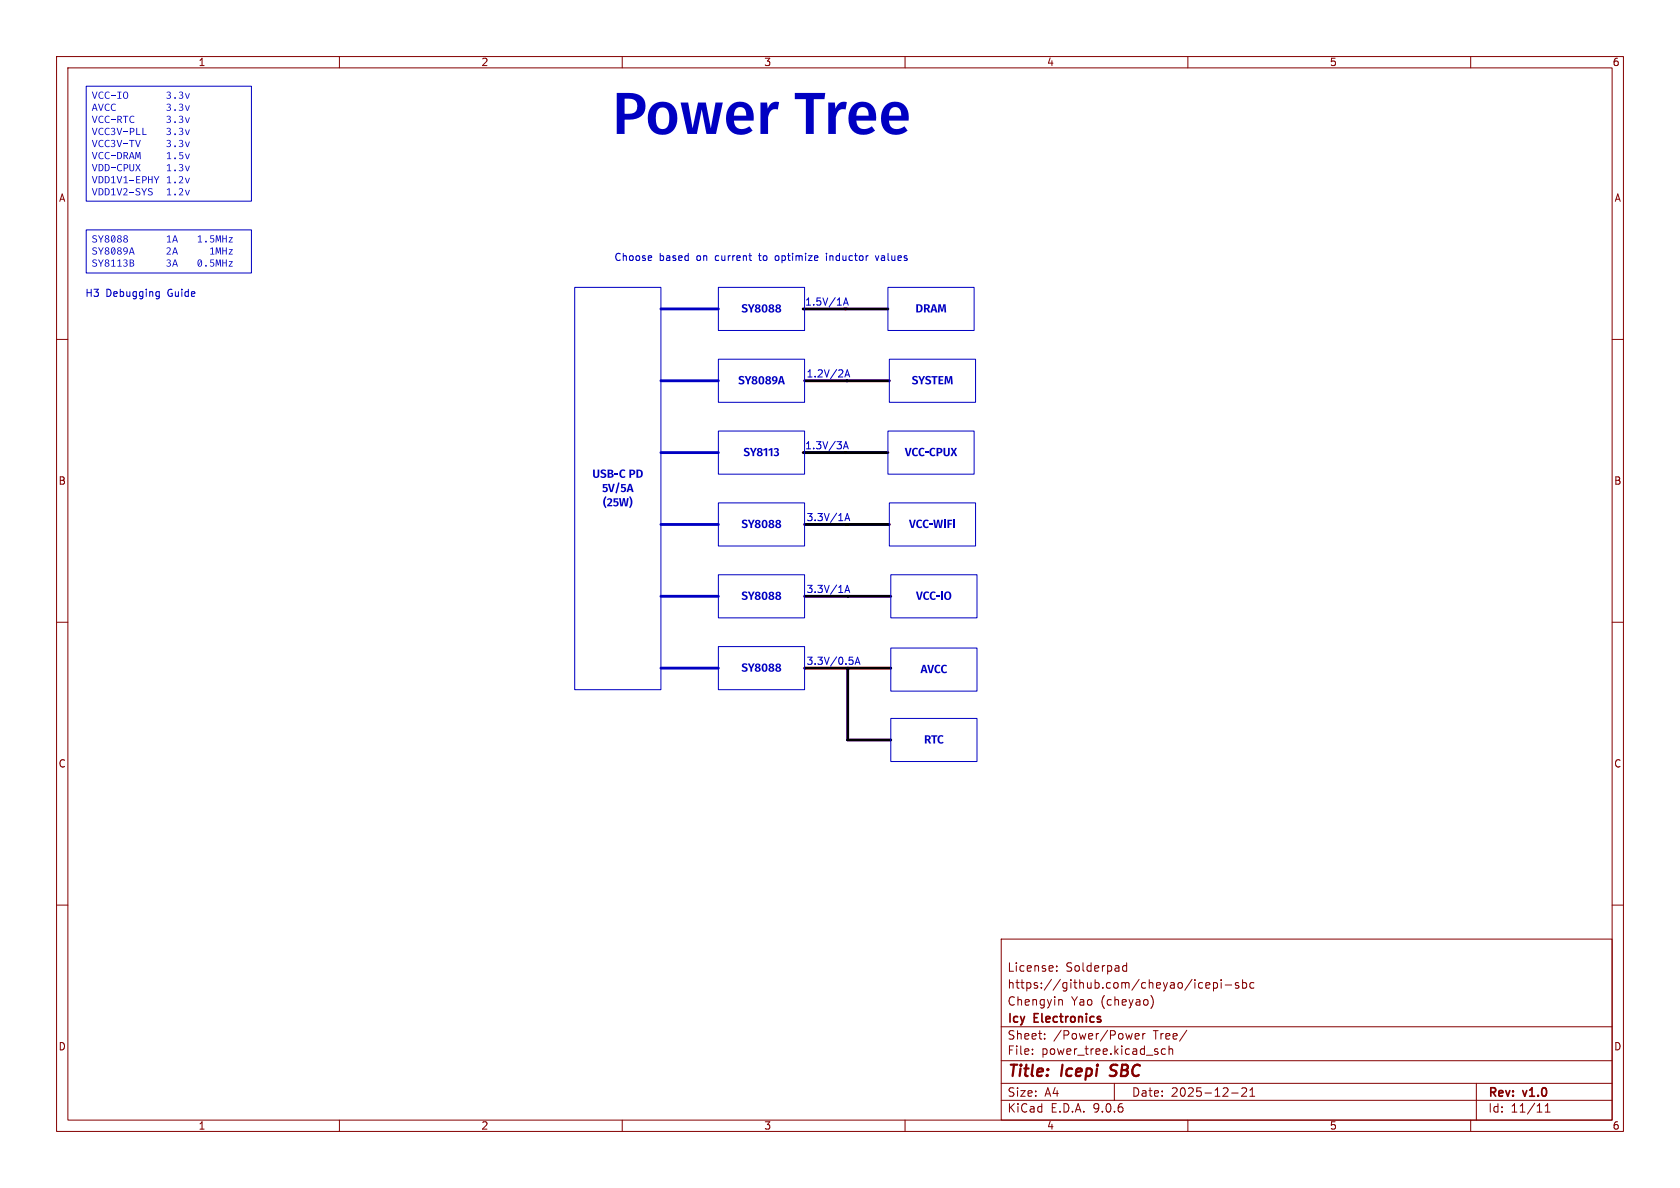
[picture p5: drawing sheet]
<svg xmlns="http://www.w3.org/2000/svg" width="297mm" height="210mm" viewBox="0 0 297 210" stroke-linecap="round" stroke-linejoin="round" font-family="sans-serif">
<g fill="none" stroke="#840000" stroke-width=".18">
<path d="M10 10h277v190h-277zM12 12h273v186h-273zM60 10v2M110 10v2M160 10v2M210 10v2M260 10v2M10 60h2M285 60h2M10 110h2M285 110h2M10 160h2"/>
<path d="M177 166h108v32h-108zM186.8 171.6v.1M186.8 170.8v.1M187.4 176.7h.2l.2 .2v.8M198.5 171.4l.2 .3 .5-.1M199.2 170.2v1.5M199.2 170.8l-.5-.1-.2 .3M203.5 176.1a1.74 1.74 0 0 1 0 2.2M212.6 173.8l-.4-.1-.3 .3v.4l.1 .2h.6M213.2 174.2l.7-.1-.1-.3-.4-.1-.2 .2v.7h.6M214.5 173.8l.5-.1 .2 .3v.4l-.1 .2h-.6M214.5 173.7v1.5"/>
<path d="M215.9 173.2v.1M215.9 173.7v1M216.6 174.1h1.1M219 173.8l-.4-.1-.2 .2 .1 .2 .5 .2v.3h-.6M219.7 173.8l.4-.1 .3 .3v.4l-.2 .2h-.5M219.7 173.2v1.5M221.7 173.8l-.5-.1-.2 .3v.4l.1 .2h.6M285 160h2M60 198v2M110 198v2M160 198v2M177 194.5h108"/>
<path d="M177 191.5h108M177 187.5h108M177 181.5h108M182.5 186.3v.1M182.5 185.5v.1M184.7 183.6v.1M184.7 182.8v.1M197 191.5v3M200.2 182.7l-.3 1M200.7 183.2l.7-.1-.1-.3-.4-.1-.2 .2v.7h.6M202 182.7v1M202.5 182.7l-.3 .1-.2 .2"/>
<path d="M206 185.5l-.4-.1-.3 .3v.4l.2 .2h.5M206.7 185.5l.2-.1 .3 .1 .1 .9M206.7 184.9v1.5M209.8 182.1l-1.3 2M210 198v2M217.7 193.2h1.2M219.5 192.4l.6-.1 .2 .1 .1 .3-.9 1.1h.9M221 193.8h.8M221 192.7l.4-.4v1.5M260 198v2M261 191.5v6.5M273.2 196.6h.8"/>
<path d="M273.2 195.5l.4-.4v1.5"/>
</g>
<path d="M196.2 190.1l.2 .1M196.5 188.4l-.1 .2v.4" fill="none" stroke="#840000" stroke-width=".4"/>
<path d="M142 54.6h15M142.2 67.3h15M142 80h15M142.2 92.7h15M142.2 118.1h15.3M142.2 105.4h15.3M149.9 118.1v12.7h7.6" fill="none" stroke="#000" stroke-width=".5"/>
<path d="M116.8 54.6h10.2M116.8 67.3h10.2M116.8 92.7h10.2M116.8 80h10.2M116.8 118.1h10.2M116.8 105.4h10.2" fill="none" stroke="#0000c2" stroke-width=".5"/>
<path d="M101.6 50.8h15.2v71.1h-15.2zM127 50.8h15.2v7.6h-15.2zM127 76.2h15.2v7.6h-15.2zM127 63.5h15.2v7.6h-15.2zM127 88.9h15.2v7.6h-15.2zM157.2 88.9h15.3v7.6h-15.3zM127 114.3h15.2v7.6h-15.2zM127 101.6h15.2v7.6h-15.2zM157.5 114.6h15.2v7.6h-15.2zM157.5 101.6h15.2v7.6h-15.2zM157.5 127h15.2v7.6h-15.2z" fill="none" stroke="#0000c2" stroke-width=".18"/>
<g fill="#0000c2">
<path d="M109.3 85.3h.2l-.5 1.9h-.2z"/>
<path d="M107 87.7l.2 .1a1.64 1.64 0 0 0 0 1.9l-.2 .1a1.6 1.6 0 0 1 0-2.1z"/>
<path d="M111.2 87.8l.2-.1a1.6 1.6 0 0 1 0 2.1l-.2-.1a1.64 1.64 0 0 0 0-1.9z"/>
</g>
<path d="M15.2 15.2h29.2v20.4h-29.2zM157 50.8h15.2v7.6h-15.2zM157 76.2h15.2v7.6h-15.2zM157.2 63.5h15.3v7.6h-15.3z" fill="none" stroke="#0000c2" stroke-width=".18"/>
<g fill="#0000c2">
<path d="M16.2 16.2h.2l.3 1.1 .4-1.1h.1l-.4 1.3h-.1z"/>
<path d="M17.6 16.3l.4-.1 .3 .1-.1 .1a.46 .46 0 0 0-.6 .4 .46 .46 0 0 0 .6 .4l.1 .1a.63 .63 0 0 1-.9-.1 .63 .63 0 0 1 .2-.9z"/>
<path d="M18.7 16.3l.4-.1 .3 .1-.1 .1a.46 .46 0 0 0-.6 .4 .46 .46 0 0 0 .6 .4l.1 .1a.63 .63 0 0 1-.9-.1 .63 .63 0 0 1 .2-.9z"/>
<path d="M19.7 16.8h.7v.2h-.7z"/>
<path d="M20.8 16.2h.7v.1h-.3v1h.3v.2h-.7v-.2h.2v-1h-.2z"/>
<path d="M21.9 16.3a.5 .5 0 0 1 .6 0 .5 .5 0 0 1 .2 .7 .48 .48 0 0 1-.6 .5 .48 .48 0 0 1-.4-.7h.2a.34 .34 0 0 0 .3 .6 .34 .34 0 0 0 .3-.6 .34 .34 0 0 0-.3-.5 .34 .34 0 0 0-.3 .5h-.2z"/>
<path d="M29.4 16.3a.36 .36 0 0 1 .6-.1 .36 .36 0 0 1-.1 .6 .4 .4 0 0 1 .2 .6 .4 .4 0 0 1-.7-.1l.1-.1a.28 .28 0 0 0 .4 .2 .28 .28 0 0 0 .1-.3 .28 .28 0 0 0-.3-.2v-.2a.25 .25 0 0 0 .3-.1 .25 .25 0 0 0-.2-.4 .25 .25 0 0 0-.3 .2z"/>
<path d="M31.6 16.3a.36 .36 0 0 1 .6-.1 .36 .36 0 0 1-.1 .6 .4 .4 0 0 1 .1 .6 .4 .4 0 0 1-.6-.1l.1-.1a.28 .28 0 0 0 .3 .2 .28 .28 0 0 0 .2-.3 .28 .28 0 0 0-.3-.2v-.2a.25 .25 0 0 0 .3-.1 .25 .25 0 0 0-.2-.4 .25 .25 0 0 0-.3 .2z"/>
<path d="M32.7 16.5h.2l.2 .8 .3-.8h.2l-.4 1h-.2z"/>
<path d="M16.6 18.3h.2l.4 1.3h-.1l-.1-.3h-.5l-.1 .3h-.2l.2-.5h.5l-.2-.6-.2 .6h-.1z"/>
<path d="M17.3 18.3h.2l.3 1.1 .4-1.1h.1l-.4 1.3h-.1z"/>
<path d="M18.7 18.4l.4-.1 .3 .1-.1 .1a.46 .46 0 0 0-.6 .5 .46 .46 0 0 0 .6 .4l.1 .1a.63 .63 0 0 1-.9-.2 .63 .63 0 0 1 .2-.9z"/>
<path d="M19.8 18.4l.4-.1 .3 .1-.1 .1a.46 .46 0 0 0-.6 .5 .46 .46 0 0 0 .6 .4l.1 .1a.63 .63 0 0 1-.9-.2 .63 .63 0 0 1 .2-.9z"/>
<path d="M29.4 18.5a.36 .36 0 0 1 .6-.2 .36 .36 0 0 1-.1 .6 .4 .4 0 0 1 .2 .7 .4 .4 0 0 1-.7-.2h.1a.28 .28 0 0 0 .4 .1 .28 .28 0 0 0 .1-.3 .28 .28 0 0 0-.3-.2v-.1a.25 .25 0 0 0 .3-.2 .25 .25 0 0 0-.2-.3 .25 .25 0 0 0-.3 .2z"/>
<path d="M31.6 18.5a.36 .36 0 0 1 .6-.2 .36 .36 0 0 1-.1 .6 .4 .4 0 0 1 .1 .7 .4 .4 0 0 1-.6-.2h.1a.28 .28 0 0 0 .3 .1 .28 .28 0 0 0 .2-.3 .28 .28 0 0 0-.3-.2v-.1a.25 .25 0 0 0 .3-.2 .25 .25 0 0 0-.2-.3 .25 .25 0 0 0-.3 .2z"/>
<path d="M32.7 18.6h.2l.2 .9 .3-.9h.2l-.4 1h-.2z"/>
<path d="M16.2 20.5h.2l.3 1.1 .4-1.1h.1l-.4 1.2h-.1z"/>
<path d="M17.6 20.6l.4-.1 .3 .1-.1 .1a.46 .46 0 0 0-.6 .4 .46 .46 0 0 0 .6 .4l.1 .1a.63 .63 0 0 1-.9-.1 .63 .63 0 0 1 .2-.9z"/>
<path d="M18.7 20.6l.4-.1 .3 .1-.1 .1a.46 .46 0 0 0-.6 .4 .46 .46 0 0 0 .6 .4l.1 .1a.63 .63 0 0 1-.9-.1 .63 .63 0 0 1 .2-.9z"/>
<path d="M19.7 21.1h.7v.1h-.7z"/>
<path d="M20.8 20.5h.3a.36 .36 0 0 1 .4 .2 .36 .36 0 0 1-.3 .5l.4 .5h-.2l-.3-.5h-.2v.5h-.1v-.6a.4 .4 0 0 0 .6-.3l-.1-.2h-.4v.5h-.1z"/>
<path d="M21.7 20.5h1v.1h-.4v1.1h-.2v-1.1h-.4z"/>
<path d="M23.1 20.6l.4-.1 .3 .1-.1 .1a.46 .46 0 0 0-.7 .4 .46 .46 0 0 0 .7 .4l.1 .1a.63 .63 0 0 1-.9-.1 .63 .63 0 0 1 .2-.9z"/>
<path d="M29.4 20.6a.36 .36 0 0 1 .6-.1 .36 .36 0 0 1-.1 .6 .4 .4 0 0 1 .2 .6 .4 .4 0 0 1-.7-.1l.1-.1a.28 .28 0 0 0 .4 .2 .28 .28 0 0 0 .1-.4 .28 .28 0 0 0-.3-.2v-.1a.25 .25 0 0 0 .3-.2 .25 .25 0 0 0-.2-.3 .25 .25 0 0 0-.3 .2z"/>
<path d="M31.6 20.6a.36 .36 0 0 1 .6-.1 .36 .36 0 0 1-.1 .6 .4 .4 0 0 1 .1 .6 .4 .4 0 0 1-.6-.1l.1-.1a.28 .28 0 0 0 .3 .2 .28 .28 0 0 0 .2-.4 .28 .28 0 0 0-.3-.2v-.1a.25 .25 0 0 0 .3-.2 .25 .25 0 0 0-.2-.3 .25 .25 0 0 0-.3 .2z"/>
<path d="M32.7 20.8h.2l.2 .8 .3-.8h.2l-.4 .9h-.2z"/>
<path d="M16.2 22.6h.2l.3 1.1 .4-1.1h.1l-.4 1.3h-.1z"/>
<path d="M17.6 22.7l.4-.1 .3 .1-.1 .1a.46 .46 0 0 0-.6 .4 .46 .46 0 0 0 .6 .4l.1 .1a.63 .63 0 0 1-.9-.1 .63 .63 0 0 1 .2-.9z"/>
<path d="M18.7 22.7l.4-.1 .3 .1-.1 .1a.46 .46 0 0 0-.6 .4 .46 .46 0 0 0 .6 .4l.1 .1a.63 .63 0 0 1-.9-.1 .63 .63 0 0 1 .2-.9z"/>
<path d="M19.6 22.7a.36 .36 0 0 1 .6-.1 .36 .36 0 0 1-.1 .6 .4 .4 0 0 1 .1 .6 .4 .4 0 0 1-.6-.1l.1-.1a.28 .28 0 0 0 .3 .2 .28 .28 0 0 0 .2-.3 .28 .28 0 0 0-.3-.2v-.2a.25 .25 0 0 0 .3-.1 .25 .25 0 0 0-.2-.4 .25 .25 0 0 0-.3 .2z"/>
<path d="M20.6 22.6h.2l.3 1.1 .4-1.1h.1l-.4 1.3h-.2z"/>
<path d="M21.8 23.2h.8v.2h-.8z"/>
<path d="M23 22.6h.3a.43 .43 0 0 1 .5 .5 .43 .43 0 0 1-.7 .3v.5h-.1v-.6h.3a.27 .27 0 0 0 .3-.3 .27 .27 0 0 0-.3-.3h-.2v.6h-.1z"/>
<path d="M24.1 22.6h.1v1.1h.6v.2h-.7z"/>
<path d="M25.2 22.6h.1v1.1h.6v.2h-.7z"/>
<path d="M29.4 22.7a.36 .36 0 0 1 .6-.1 .36 .36 0 0 1-.1 .6 .4 .4 0 0 1 .2 .6 .4 .4 0 0 1-.7-.1l.1-.1a.28 .28 0 0 0 .4 .2 .28 .28 0 0 0 .1-.3 .28 .28 0 0 0-.3-.2v-.2a.25 .25 0 0 0 .3-.1 .25 .25 0 0 0-.2-.4 .25 .25 0 0 0-.3 .2z"/>
<path d="M31.6 22.7a.36 .36 0 0 1 .6-.1 .36 .36 0 0 1-.1 .6 .4 .4 0 0 1 .1 .6 .4 .4 0 0 1-.6-.1l.1-.1a.28 .28 0 0 0 .3 .2 .28 .28 0 0 0 .2-.3 .28 .28 0 0 0-.3-.2v-.2a.25 .25 0 0 0 .3-.1 .25 .25 0 0 0-.2-.4 .25 .25 0 0 0-.3 .2z"/>
<path d="M32.7 22.9h.2l.2 .8 .3-.8h.2l-.4 1h-.2z"/>
<path d="M16.2 24.7h.2l.3 1.1 .4-1.1h.1l-.4 1.3h-.1z"/>
<path d="M17.6 24.9l.4-.2 .3 .1-.1 .1a.46 .46 0 0 0-.6 .5 .46 .46 0 0 0 .6 .4l.1 .1a.63 .63 0 0 1-.9-.2 .63 .63 0 0 1 .2-.8z"/>
<path d="M18.7 24.9l.4-.2 .3 .1-.1 .1a.46 .46 0 0 0-.6 .5 .46 .46 0 0 0 .6 .4l.1 .1a.63 .63 0 0 1-.9-.2 .63 .63 0 0 1 .2-.8z"/>
<path d="M19.6 24.9a.36 .36 0 0 1 .6-.2 .36 .36 0 0 1-.1 .6 .4 .4 0 0 1 .1 .7 .4 .4 0 0 1-.6-.1l.1-.1a.28 .28 0 0 0 .3 .1 .28 .28 0 0 0 .2-.3 .28 .28 0 0 0-.3-.2v-.1a.25 .25 0 0 0 .3-.2 .25 .25 0 0 0-.2-.3 .25 .25 0 0 0-.3 .2z"/>
<path d="M20.6 24.7h.2l.3 1.1 .4-1.1h.1l-.4 1.3h-.2z"/>
<path d="M21.8 25.4h.8v.1h-.8z"/>
<path d="M22.8 24.7h1v.2h-.4v1.1h-.2v-1.1h-.4z"/>
<path d="M23.9 24.7h.2l.3 1.1 .3-1.1h.2l-.4 1.3h-.2z"/>
<path d="M29.4 24.9a.36 .36 0 0 1 .6-.2 .36 .36 0 0 1-.1 .6 .4 .4 0 0 1 .2 .7 .4 .4 0 0 1-.7-.1l.1-.1a.28 .28 0 0 0 .4 .1 .28 .28 0 0 0 .1-.3 .28 .28 0 0 0-.3-.2v-.1a.25 .25 0 0 0 .3-.2 .25 .25 0 0 0-.2-.3 .25 .25 0 0 0-.3 .2z"/>
<path d="M31.6 24.9a.36 .36 0 0 1 .6-.2 .36 .36 0 0 1-.1 .6 .4 .4 0 0 1 .1 .7 .4 .4 0 0 1-.6-.1l.1-.1a.28 .28 0 0 0 .3 .1 .28 .28 0 0 0 .2-.3 .28 .28 0 0 0-.3-.2v-.1a.25 .25 0 0 0 .3-.2 .25 .25 0 0 0-.2-.3 .25 .25 0 0 0-.3 .2z"/>
<path d="M32.7 25h.2l.2 .9 .3-.9h.2l-.4 1h-.2z"/>
<path d="M16.2 26.9h.2l.3 1.1 .4-1.1h.1l-.4 1.2h-.1z"/>
<path d="M17.6 27l.4-.1 .3 .1-.1 .1a.46 .46 0 0 0-.6 .4 .46 .46 0 0 0 .6 .4l.1 .1a.63 .63 0 0 1-.9-.1 .63 .63 0 0 1 .2-.9z"/>
<path d="M18.7 27l.4-.1 .3 .1-.1 .1a.46 .46 0 0 0-.6 .4 .46 .46 0 0 0 .6 .4l.1 .1a.63 .63 0 0 1-.9-.1 .63 .63 0 0 1 .2-.9z"/>
<path d="M19.7 27.5h.7v.1h-.7z"/>
<path d="M20.7 26.9h.3a.63 .63 0 0 1 .6 .6 .63 .63 0 0 1-.6 .6h-.3v-.1a.51 .51 0 0 0 .7-.4 .51 .51 0 0 0-.5-.6v1h-.2z"/>
<path d="M21.8 26.9h.4a.36 .36 0 0 1 .4 .2 .36 .36 0 0 1-.3 .5l.4 .5h-.2l-.3-.5h-.2v.5h-.2v-.6a.4 .4 0 0 0 .7-.3l-.2-.2h-.3v.5h-.2z"/>
<path d="M23.2 26.9h.2l.4 1.2h-.2l-.1-.3h-.5l-.1 .3h-.1l.1-.4h.6l-.2-.7-.2 .7h-.2z"/>
<path d="M24 26.9h.2l.2 .8 .2-.8h.2l.1 1.2h-.2v-1.1l-.2 .9h-.2l-.2-.9-.1 1.1h-.1z"/>
<path d="M29.5 27.1l.5-.2v1.1h.3v.1h-.8v-.1h.3v-1l-.3 .2z"/>
<path d="M31.7 26.9h.7v.1h-.5v.4a.42 .42 0 0 1 .5 .2 .42 .42 0 0 1-.2 .6 .42 .42 0 0 1-.6-.2l.1-.1a.31 .31 0 0 0 .5 0 .31 .31 0 0 0 0-.4 .31 .31 0 0 0-.5 0z"/>
<path d="M32.7 27.2h.2l.2 .8 .3-.8h.2l-.4 .9h-.2z"/>
<path d="M16.2 29h.2l.3 1.1 .4-1.1h.1l-.4 1.3h-.1z"/>
<path d="M17.4 29h.3a.63 .63 0 0 1 .6 .6 .63 .63 0 0 1-.6 .7h-.3v-.2a.51 .51 0 0 0 .7-.4 .51 .51 0 0 0-.5-.6v1h-.2z"/>
<path d="M18.5 29h.3a.63 .63 0 0 1 .6 .6 .63 .63 0 0 1-.6 .7h-.3v-.2a.51 .51 0 0 0 .7-.4 .51 .51 0 0 0-.5-.6v1h-.2z"/>
<path d="M19.7 29.6h.7v.2h-.7z"/>
<path d="M20.9 29.1l.4-.1 .3 .1-.1 .1a.46 .46 0 0 0-.7 .4 .46 .46 0 0 0 .7 .4l.1 .1a.63 .63 0 0 1-.9-.1 .63 .63 0 0 1 .2-.9z"/>
<path d="M21.9 29h.3a.43 .43 0 0 1 .5 .5 .43 .43 0 0 1-.7 .3v.5h-.1v-.6h.3a.27 .27 0 0 0 .3-.3 .27 .27 0 0 0-.3-.3h-.2v.6h-.1z"/>
<path d="M22.9 29h.1v.9a.26 .26 0 0 0 .3 .2 .26 .26 0 0 0 .3-.2v-.9h.1v.9a.42 .42 0 0 1-.4 .4 .42 .42 0 0 1-.4-.4z"/>
<path d="M23.9 29h.2l.3 .5 .3-.5h.1l-.3 .6 .4 .7h-.2l-.3-.6-.3 .6h-.2l.4-.7z"/>
<path d="M29.5 29.2l.5-.2v1.1h.3v.2h-.8v-.2h.3v-.9l-.3 .1z"/>
<path d="M31.6 29.1a.36 .36 0 0 1 .6-.1 .36 .36 0 0 1-.1 .6 .4 .4 0 0 1 .1 .6 .4 .4 0 0 1-.6-.1l.1-.1a.28 .28 0 0 0 .3 .2 .28 .28 0 0 0 .2-.3 .28 .28 0 0 0-.3-.2v-.2a.25 .25 0 0 0 .3-.1 .25 .25 0 0 0-.2-.4 .25 .25 0 0 0-.3 .2z"/>
<path d="M32.7 29.3h.2l.2 .8 .3-.8h.2l-.4 1h-.2z"/>
<path d="M16.2 31.1h.2l.3 1.1 .4-1.1h.1l-.4 1.3h-.1z"/>
<path d="M17.4 31.1h.3a.63 .63 0 0 1 .6 .7 .63 .63 0 0 1-.6 .6h-.3v-.1a.51 .51 0 0 0 .7-.4 .51 .51 0 0 0-.5-.6v1h-.2z"/>
<path d="M18.5 31.1h.3a.63 .63 0 0 1 .6 .7 .63 .63 0 0 1-.6 .6h-.3v-.1a.51 .51 0 0 0 .7-.4 .51 .51 0 0 0-.5-.6v1h-.2z"/>
<path d="M19.6 31.4l.6-.3v1.2h.2v.1h-.7v-.1h.3v-1l-.3 .2z"/>
<path d="M20.6 31.1h.2l.3 1.1 .4-1.1h.1l-.4 1.3h-.2z"/>
<path d="M21.8 31.4l.5-.3v1.2h.3v.1h-.7v-.1h.3v-1l-.3 .2z"/>
<path d="M22.9 31.8h.8v.1h-.8z"/>
<path d="M24.1 31.1h.7v.2h-.6v.4h.5v.1h-.5v.5h.6v.1h-.7z"/>
<path d="M25.1 31.1h.4a.43 .43 0 0 1 .4 .6 .43 .43 0 0 1-.6 .2v.5h-.2v-.6h.4a.27 .27 0 0 0 .3-.3 .27 .27 0 0 0-.3-.2h-.2v.5h-.2z"/>
<path d="M26.2 31.1h.1v.6h.5v-.6h.2v1.3h-.2v-.6h-.5v.6h-.1z"/>
<path d="M27.2 31.1h.1l.4 .7 .3-.7h.2l-.4 .8v.5h-.2v-.5z"/>
<path d="M29.5 31.4l.5-.3v1.2h.3v.1h-.8v-.1h.3v-1l-.3 .2z"/>
<path d="M31.7 31.2a.42 .42 0 0 1 .6 .1 .42 .42 0 0 1-.1 .6l-.4 .4h.6v.1h-.8l.4-.5a.31 .31 0 0 0 .2-.5 .31 .31 0 0 0-.5 0z"/>
<path d="M32.7 31.4h.2l.2 .9 .3-.9h.2l-.4 1h-.2z"/>
<path d="M16.2 33.3h.2l.3 1.1 .4-1.1h.1l-.4 1.2h-.1z"/>
<path d="M17.4 33.3h.3a.63 .63 0 0 1 .6 .6 .63 .63 0 0 1-.6 .6h-.3v-.1a.51 .51 0 0 0 .7-.4 .51 .51 0 0 0-.5-.6v1h-.2z"/>
<path d="M18.5 33.3h.3a.63 .63 0 0 1 .6 .6 .63 .63 0 0 1-.6 .6h-.3v-.1a.51 .51 0 0 0 .7-.4 .51 .51 0 0 0-.5-.6v1h-.2z"/>
<path d="M19.6 33.5l.6-.2v1.1h.2v.1h-.7v-.1h.3v-1l-.3 .2z"/>
<path d="M20.6 33.3h.2l.3 1.1 .4-1.1h.1l-.4 1.2h-.2z"/>
<path d="M21.8 33.4a.42 .42 0 0 1 .7 0 .42 .42 0 0 1-.2 .6l-.3 .4h.6l-.1 .1h-.7l.4-.5a.31 .31 0 0 0 .2-.5 .31 .31 0 0 0-.5 0z"/>
<path d="M22.9 33.9h.8v.1h-.8z"/>
<path d="M24.1 33.4l.3-.1 .4 .1-.1 .1-.3-.1-.2 .1a.36 .36 0 0 0 .4 .4 .43 .43 0 0 1 .1 .6 .43 .43 0 0 1-.7 0l-.1-.1 .1-.1 .2 .1a.29 .29 0 0 0 .5-.2 .29 .29 0 0 0-.4-.3l-.3-.2z"/>
<path d="M25 33.3h.2l.3 .6 .3-.6h.2l-.4 .7v.5h-.2v-.5z"/>
<path d="M26.3 33.4l.3-.1 .4 .1-.1 .1-.3-.1-.2 .1a.36 .36 0 0 0 .4 .4 .43 .43 0 0 1 .1 .6 .43 .43 0 0 1-.7 0l-.1-.1 .1-.1 .2 .1a.29 .29 0 0 0 .4-.2 .29 .29 0 0 0-.3-.3l-.3-.2z"/>
<path d="M29.5 33.5l.5-.2v1.1h.3v.1h-.8v-.1h.3v-1l-.3 .2z"/>
<path d="M31.7 33.4a.42 .42 0 0 1 .6 0 .42 .42 0 0 1-.1 .6l-.4 .4h.6v.1h-.8l.4-.5a.31 .31 0 0 0 .2-.5 .31 .31 0 0 0-.5 0z"/>
<path d="M32.7 33.6h.2l.2 .8 .3-.8h.2l-.4 .9h-.2z"/>
<circle cx="30.9" cy="17.3" r=".16"/>
<circle cx="30.9" cy="19.5" r=".16"/>
<circle cx="30.9" cy="21.6" r=".16"/>
<circle cx="30.9" cy="23.7" r=".16"/>
<circle cx="30.9" cy="25.9" r=".16"/>
<circle cx="30.9" cy="28" r=".16"/>
<circle cx="30.9" cy="30.1" r=".16"/>
<circle cx="30.9" cy="32.3" r=".16"/>
<circle cx="30.9" cy="34.4" r=".16"/>
</g>
<path d="M15.2 40.6h29.2v7.7h-29.2z" fill="none" stroke="#0000c2" stroke-width=".18"/>
<g fill="#0000c2">
<path d="M16.4 41.7l.3-.1 .4 .1-.1 .1-.3-.1-.2 .1a.36 .36 0 0 0 .5 .4 .43 .43 0 0 1 0 .6 .43 .43 0 0 1-.6 0l-.1-.1 .1-.1 .1 .1a.29 .29 0 0 0 .5-.1 .29 .29 0 0 0-.4-.4l-.3-.2z"/>
<path d="M17.3 41.6h.2l.3 .6 .4-.6h.1l-.4 .8v.5h-.1v-.5z"/>
<path d="M18.6 41.7a.35 .35 0 0 1 .6-.1 .35 .35 0 0 1-.1 .6 .4 .4 0 0 1 0 .7 .4 .4 0 0 1-.6-.4h.2a.25 .25 0 0 0 .3 .3 .25 .25 0 0 0 0-.5l-.1-.1-.2 .3h-.2l.2-.3-.2-.3 .5 .3a.23 .23 0 0 0 .2-.3 .23 .23 0 0 0-.3-.2 .23 .23 0 0 0-.2 .2h-.2z"/>
<path d="M19.8 41.7l.1-.1a.66 .66 0 0 1 .5 .6 .66 .66 0 0 1-.5 .7l-.2-.2h.5l.1-.7-.4 .7h-.2l-.1-.5h.2v.4l.4-.8-.3-.1-.1 .5h-.2z"/>
<path d="M20.8 41.7a.35 .35 0 0 1 .6-.1 .35 .35 0 0 1-.1 .6 .4 .4 0 0 1 0 .7 .4 .4 0 0 1-.6-.4h.1a.25 .25 0 0 0 .4 .3 .25 .25 0 0 0 0-.5l-.2-.1-.2 .3h-.1l.2-.3-.2-.3 .5 .3a.23 .23 0 0 0 .1-.3 .23 .23 0 0 0-.2-.2 .23 .23 0 0 0-.2 .2h-.2z"/>
<path d="M21.9 41.7a.35 .35 0 0 1 .6-.1 .35 .35 0 0 1-.1 .6 .4 .4 0 0 1 0 .7 .4 .4 0 0 1-.6-.4h.1a.25 .25 0 0 0 .4 .3 .25 .25 0 0 0 0-.5l-.2-.1-.2 .3h-.1l.2-.3-.2-.3 .5 .3a.23 .23 0 0 0 .1-.3 .23 .23 0 0 0-.2-.2 .23 .23 0 0 0-.2 .2h-.2z"/>
<path d="M29.5 41.8l.5-.2v1.1h.3v.2h-.8v-.2h.3v-.9l-.3 .1z"/>
<path d="M30.8 41.6h.3l.4 1.3h-.2l-.1-.4h-.5l-.1 .4h-.2l.2-.5h.6l-.3-.7-.2 .7h-.1z"/>
<path d="M34.9 41.8l.6-.2v1.1h.2v.2h-.7v-.2h.3v-.9l-.3 .1z"/>
<path d="M37.2 41.6h.6v.1h-.5v.4a.42 .42 0 0 1 .6 .3 .42 .42 0 0 1-.2 .5 .42 .42 0 0 1-.6-.2l.1-.1a.31 .31 0 0 0 .5 .1 .31 .31 0 0 0-.1-.5 .31 .31 0 0 0-.4 0z"/>
<path d="M38.2 41.6h.2l.2 .9 .2-.9h.2l.1 1.3h-.2v-1.1l-.2 .8h-.2l-.2-.8v1.1h-.2z"/>
<path d="M39.3 41.6h.2v.5h.4v-.5h.2v1.3h-.2v-.6h-.4v.6h-.2z"/>
<path d="M40.5 41.9h.6l-.5 .8h.5v.2h-.7l.6-.9h-.5z"/>
<path d="M16.4 43.8l.3-.1 .4 .2-.1 .1-.3-.1h-.2a.36 .36 0 0 0 .5 .4 .43 .43 0 0 1 0 .7 .43 .43 0 0 1-.6-.1h-.1l.1-.1h.1a.29 .29 0 0 0 .5-.1 .29 .29 0 0 0-.4-.3l-.3-.2z"/>
<path d="M17.3 43.7h.2l.3 .7 .4-.7h.1l-.4 .8v.5h-.1v-.5z"/>
<path d="M18.6 43.8a.35 .35 0 0 1 .6 0 .35 .35 0 0 1-.1 .5 .4 .4 0 0 1 0 .7 .4 .4 0 0 1-.6-.3h.2a.25 .25 0 0 0 .3 .2 .25 .25 0 0 0 0-.5h-.1l-.2 .3h-.2l.2-.4-.2-.3 .5 .3a.23 .23 0 0 0 .2-.3 .23 .23 0 0 0-.3-.2 .23 .23 0 0 0-.2 .2h-.2z"/>
<path d="M19.8 43.8l.1-.1a.66 .66 0 0 1 .5 .7 .66 .66 0 0 1-.5 .6l-.2-.2h.5l.1-.7-.4 .7h-.2l-.1-.4h.2v.3l.4-.8h-.3l-.1 .5h-.2z"/>
<path d="M20.8 43.8a.35 .35 0 0 1 .6 0 .35 .35 0 0 1-.1 .5 .4 .4 0 0 1 0 .7 .4 .4 0 0 1-.6-.3h.1a.25 .25 0 0 0 .4 .2 .25 .25 0 0 0 0-.5h-.2l-.2 .3h-.1l.2-.4-.2-.3 .5 .3a.23 .23 0 0 0 .1-.3 .23 .23 0 0 0-.2-.2 .23 .23 0 0 0-.2 .2h-.2z"/>
<path d="M21.9 43.9a.47 .47 0 0 1 .6-.1 .47 .47 0 0 1 .1 .7l-.2 .3-.5 .2v-.1l.4-.2 .1-.3-.2 .1h-.2l-.2-.4h.1a.25 .25 0 0 0 .4 .2 .25 .25 0 0 0 0-.4 .25 .25 0 0 0-.4 .1l-.1 .1z"/>
<path d="M23.2 43.7h.2l.4 1.3h-.2l-.1-.3h-.5l-.1 .3h-.1l.1-.5h.6l-.2-.6-.2 .6h-.2z"/>
<path d="M29.5 43.8a.42 .42 0 0 1 .6 .1 .42 .42 0 0 1-.1 .6l-.4 .4h.6v.1h-.8l.4-.5a.31 .31 0 0 0 .2-.5 .31 .31 0 0 0-.5 0z"/>
<path d="M30.8 43.7h.3l.4 1.3h-.2l-.1-.3h-.5l-.1 .3h-.2l.2-.5h.6l-.3-.6-.2 .6h-.1z"/>
<path d="M37.1 44l.5-.3v1.2h.3v.1h-.7v-.1h.3v-1l-.3 .2z"/>
<path d="M38.2 43.7h.2l.2 .9 .2-.9h.2l.1 1.3h-.2v-1.1l-.2 .9h-.2l-.2-.9v1.1h-.2z"/>
<path d="M39.3 43.7h.2v.6h.4v-.6h.2v1.3h-.2v-.6h-.4v.6h-.2z"/>
<path d="M40.5 44h.6l-.5 .9h.5v.1h-.7l.6-.8h-.5z"/>
<path d="M16.4 46l.3-.1 .4 .1-.1 .1-.3-.1-.2 .1a.36 .36 0 0 0 .5 .4 .43 .43 0 0 1 0 .6 .43 .43 0 0 1-.6 0l-.1-.1 .1-.1 .1 .1a.29 .29 0 0 0 .5-.2 .29 .29 0 0 0-.4-.3l-.3-.2z"/>
<path d="M17.3 45.9h.2l.3 .6 .4-.6h.1l-.4 .7v.5h-.1v-.5z"/>
<path d="M18.6 46a.35 .35 0 0 1 .6-.1 .35 .35 0 0 1-.1 .6 .4 .4 0 0 1 0 .6 .4 .4 0 0 1-.6-.3h.2a.25 .25 0 0 0 .3 .2 .25 .25 0 0 0 0-.4l-.1-.1-.2 .3h-.2l.2-.3-.2-.3 .5 .2a.23 .23 0 0 0 .2-.2 .23 .23 0 0 0-.3-.2 .23 .23 0 0 0-.2 .2h-.2z"/>
<path d="M19.6 46.1l.6-.2v1.1h.2v.1h-.7v-.1h.3v-1l-.3 .2z"/>
<path d="M20.7 46.1l.5-.2v1.1h.3v.1h-.7v-.1h.3v-1l-.3 .2z"/>
<path d="M21.8 46a.36 .36 0 0 1 .6-.1 .36 .36 0 0 1-.1 .6 .4 .4 0 0 1 .1 .6 .4 .4 0 0 1-.6-.1l.1-.1a.28 .28 0 0 0 .3 .2 .28 .28 0 0 0 .2-.4 .28 .28 0 0 0-.4-.2l.1-.1a.25 .25 0 0 0 .3-.2 .25 .25 0 0 0-.2-.3 .25 .25 0 0 0-.3 .2z"/>
<path d="M22.9 45.9l.7 .1 .1 .3-.3 .2a.35 .35 0 0 1 .3 .4 .35 .35 0 0 1-.4 .2h-.4v-.1h.6l.1-.3-.5-.2v.5h-.2v-.6l.6-.1a.21 .21 0 0 0 0-.2 .21 .21 0 0 0-.2-.1h-.2v.4h-.2z"/>
<path d="M29.4 46a.36 .36 0 0 1 .6-.1 .36 .36 0 0 1-.1 .6 .4 .4 0 0 1 .2 .6 .4 .4 0 0 1-.7-.1l.1-.1a.28 .28 0 0 0 .4 .2 .28 .28 0 0 0 .1-.4 .28 .28 0 0 0-.3-.2v-.1a.25 .25 0 0 0 .3-.2 .25 .25 0 0 0-.2-.3 .25 .25 0 0 0-.3 .2z"/>
<path d="M30.8 45.9h.3l.4 1.2h-.2l-.1-.3h-.5l-.1 .3h-.2l.2-.4h.6l-.3-.7-.2 .7h-.1z"/>
<path d="M35.1 46l.1-.1a.66 .66 0 0 1 .5 .6 .66 .66 0 0 1-.5 .6l-.2-.2 .5 .1 .1-.7-.4 .6h-.2l-.1-.4h.2v.3l.4-.7-.3-.1-.1 .5h-.2z"/>
<path d="M37.2 45.9h.6v.1h-.5v.4a.42 .42 0 0 1 .6 .2 .42 .42 0 0 1-.2 .6 .42 .42 0 0 1-.6-.2l.1-.1a.31 .31 0 0 0 .5 0 .31 .31 0 0 0-.1-.4 .31 .31 0 0 0-.4 0z"/>
<path d="M38.2 45.9h.2l.2 .8 .2-.8h.2l.1 1.2h-.2v-1.1l-.2 .9h-.2l-.2-.9v1.1h-.2z"/>
<path d="M39.3 45.9h.2v.5h.4v-.5h.2v1.2h-.2v-.6h-.4v.6h-.2z"/>
<path d="M40.5 46.2h.6l-.5 .8h.5v.1h-.7l.6-.8h-.5z"/>
<circle cx="36.4" cy="42.7" r=".16"/>
<circle cx="36.4" cy="47" r=".16"/>
</g>
<g fill="none" stroke="#0000c2" stroke-width=".18">
<path d="M27.7 52.3h.5M27.7 51.6h.5M28.2 51.6v1l-.2 .2h-.3M115.1 45.3l.1 .2-.6 .1M132.4 45.2h.5M132.7 46h.2M137.2 45.3l-.2 .1 .2 .6M146.1 44.8v.1M146.1 45.2v.8M149.1 53.9l.4-1.2 .5 1.2M149.2 53.6h.6M154.8 45.2l.3 .8 .3-.8"/>
<path d="M149.1 79.3l.4-1.2 .5 1.2M149.2 79h.6M149.4 66.6l.4-1.2 .4 1.2M149.5 66.3h.6M149.4 92l.4-1.2 .4 1.2M149.5 91.7h.6M149.4 104.7l.4-1.2 .4 1.2M149.5 104.4h.6M151.2 117.4l.4-1.2 .4 1.2M151.3 117.1h.6"/>
</g>
<text font-size="10.4" fill="#0000c2" x="108.2" y="26.9">Power Tree</text>
<g font-size="2.8" fill="#840000">
<text x="178" y="190.9">Title:</text>
<text x="187.7" y="190.9">Icepi</text>
<text x="197.1" y="190.9">SBC</text>
</g>
<g font-size="2.1" fill="#0000c2">
<text x="131.1" y="55.9">SY8088</text>
<text x="161.8" y="55.9">DRAM</text>
<text x="130.5" y="68.6">SY8089A</text>
<text x="161.2" y="68.6">SYSTEM</text>
<text x="131.4" y="81.3">SY8113</text>
<text x="160" y="81.3">VCC-CPUX</text>
<text x="104.7" y="85.1">USB-CPD</text>
<text x="106.4" y="87.6">5V/5A</text>
<text x="106.6" y="90.1">(25W)</text>
<text x="131.1" y="94">SY8088</text>
<text x="160.7" y="94">VCC-WIFI</text>
<text x="131.1" y="106.7">SY8088</text>
<text x="161.9" y="106.7">VCC-IO</text>
<text x="131.1" y="119.4">SY8088</text>
<text x="162.7" y="119.6">AVCC</text>
<text x="163.4" y="132.1">RTC</text>
</g>
<g font-size="2.1" fill="#840000">
<text x="178" y="172">License:</text>
<text x="188.4" y="172">Solderpad</text>
<text x="178" y="178">Chengyin</text>
<text x="178" y="175">https://github.com/cheyao/icepi-sbc</text>
<text x="189.4" y="178">Yao</text>
<text x="194.7" y="178">(cheyao)</text>
<text x="178" y="184">Sheet:</text>
<text x="178" y="181.2">Icy</text>
<text x="182.9" y="181.2">Electronics</text>
<text x="186.2" y="184">/Power/Power</text>
<text x="204" y="184">Tree/</text>
<text x="178" y="186.7">File:</text>
<text x="184.1" y="186.7">power_tree.kicad_sch</text>
<text x="178" y="196.9">KiCad</text>
<text x="178" y="194.1">Size:</text>
<text x="184.7" y="194.1">A4</text>
<text x="185.7" y="196.9">E.D.A.</text>
<text x="193.3" y="196.9">9.0.6</text>
<text x="200" y="194.1">Date:</text>
<text x="207" y="194.1">2025-12-21</text>
<text x="263" y="194.3">Rev:</text>
<text x="263" y="196.9">Id:</text>
<text x="267.1" y="196.9">11/11</text>
<text x="269.4" y="194.3">v1.0</text>
</g>
<g font-size="1.8" fill="#840000">
<text x="35" y="11.9">1</text>
<text x="85" y="11.9">2</text>
<text x="135" y="11.9">3</text>
<text x="185" y="11.9">4</text>
<text x="235" y="11.9">5</text>
<text x="285" y="11.9">6</text>
<text x="10.3" y="35.9">A</text>
<text x="285.3" y="35.9">A</text>
<text x="10.3" y="85.9">B</text>
<text x="285.3" y="85.9">B</text>
<text x="10.3" y="135.9">C</text>
<text x="285.3" y="135.9">C</text>
<text x="10.3" y="185.9">D</text>
<text x="285.3" y="185.9">D</text>
<text x="35" y="199.9">1</text>
<text x="85" y="199.9">2</text>
<text x="135" y="199.9">3</text>
<text x="185" y="199.9">4</text>
<text x="235" y="199.9">5</text>
<text x="285" y="199.9">6</text>
</g>
<g font-size="1.8" fill="#0000c2">
<text x="108.5" y="46.3">Choose</text>
<text x="116.5" y="46.3">based</text>
<text x="123.3" y="46.3">on</text>
<text x="126.7" y="46.3">current</text>
<text x="134.7" y="46.3">to</text>
<text x="137.7" y="46.3">optimize</text>
<text x="146.9" y="46.3">inductor</text>
<text x="155.9" y="46.3">values</text>
<text x="15" y="52.7">H3</text>
<text x="18.7" y="52.7">Debugging</text>
<text x="29.7" y="52.7">Guide</text>
<text x="142.2" y="54.1">1.5V/1A</text>
<text x="142.5" y="66.8">1.2V/2A</text>
<text x="142.2" y="79.5">1.3V/3A</text>
<text x="142.5" y="92.2">3.3V/1A</text>
<text x="142.5" y="104.9">3.3V/1A</text>
<text x="142.5" y="117.6">3.3V/0.5A</text>
</g>
</svg>
